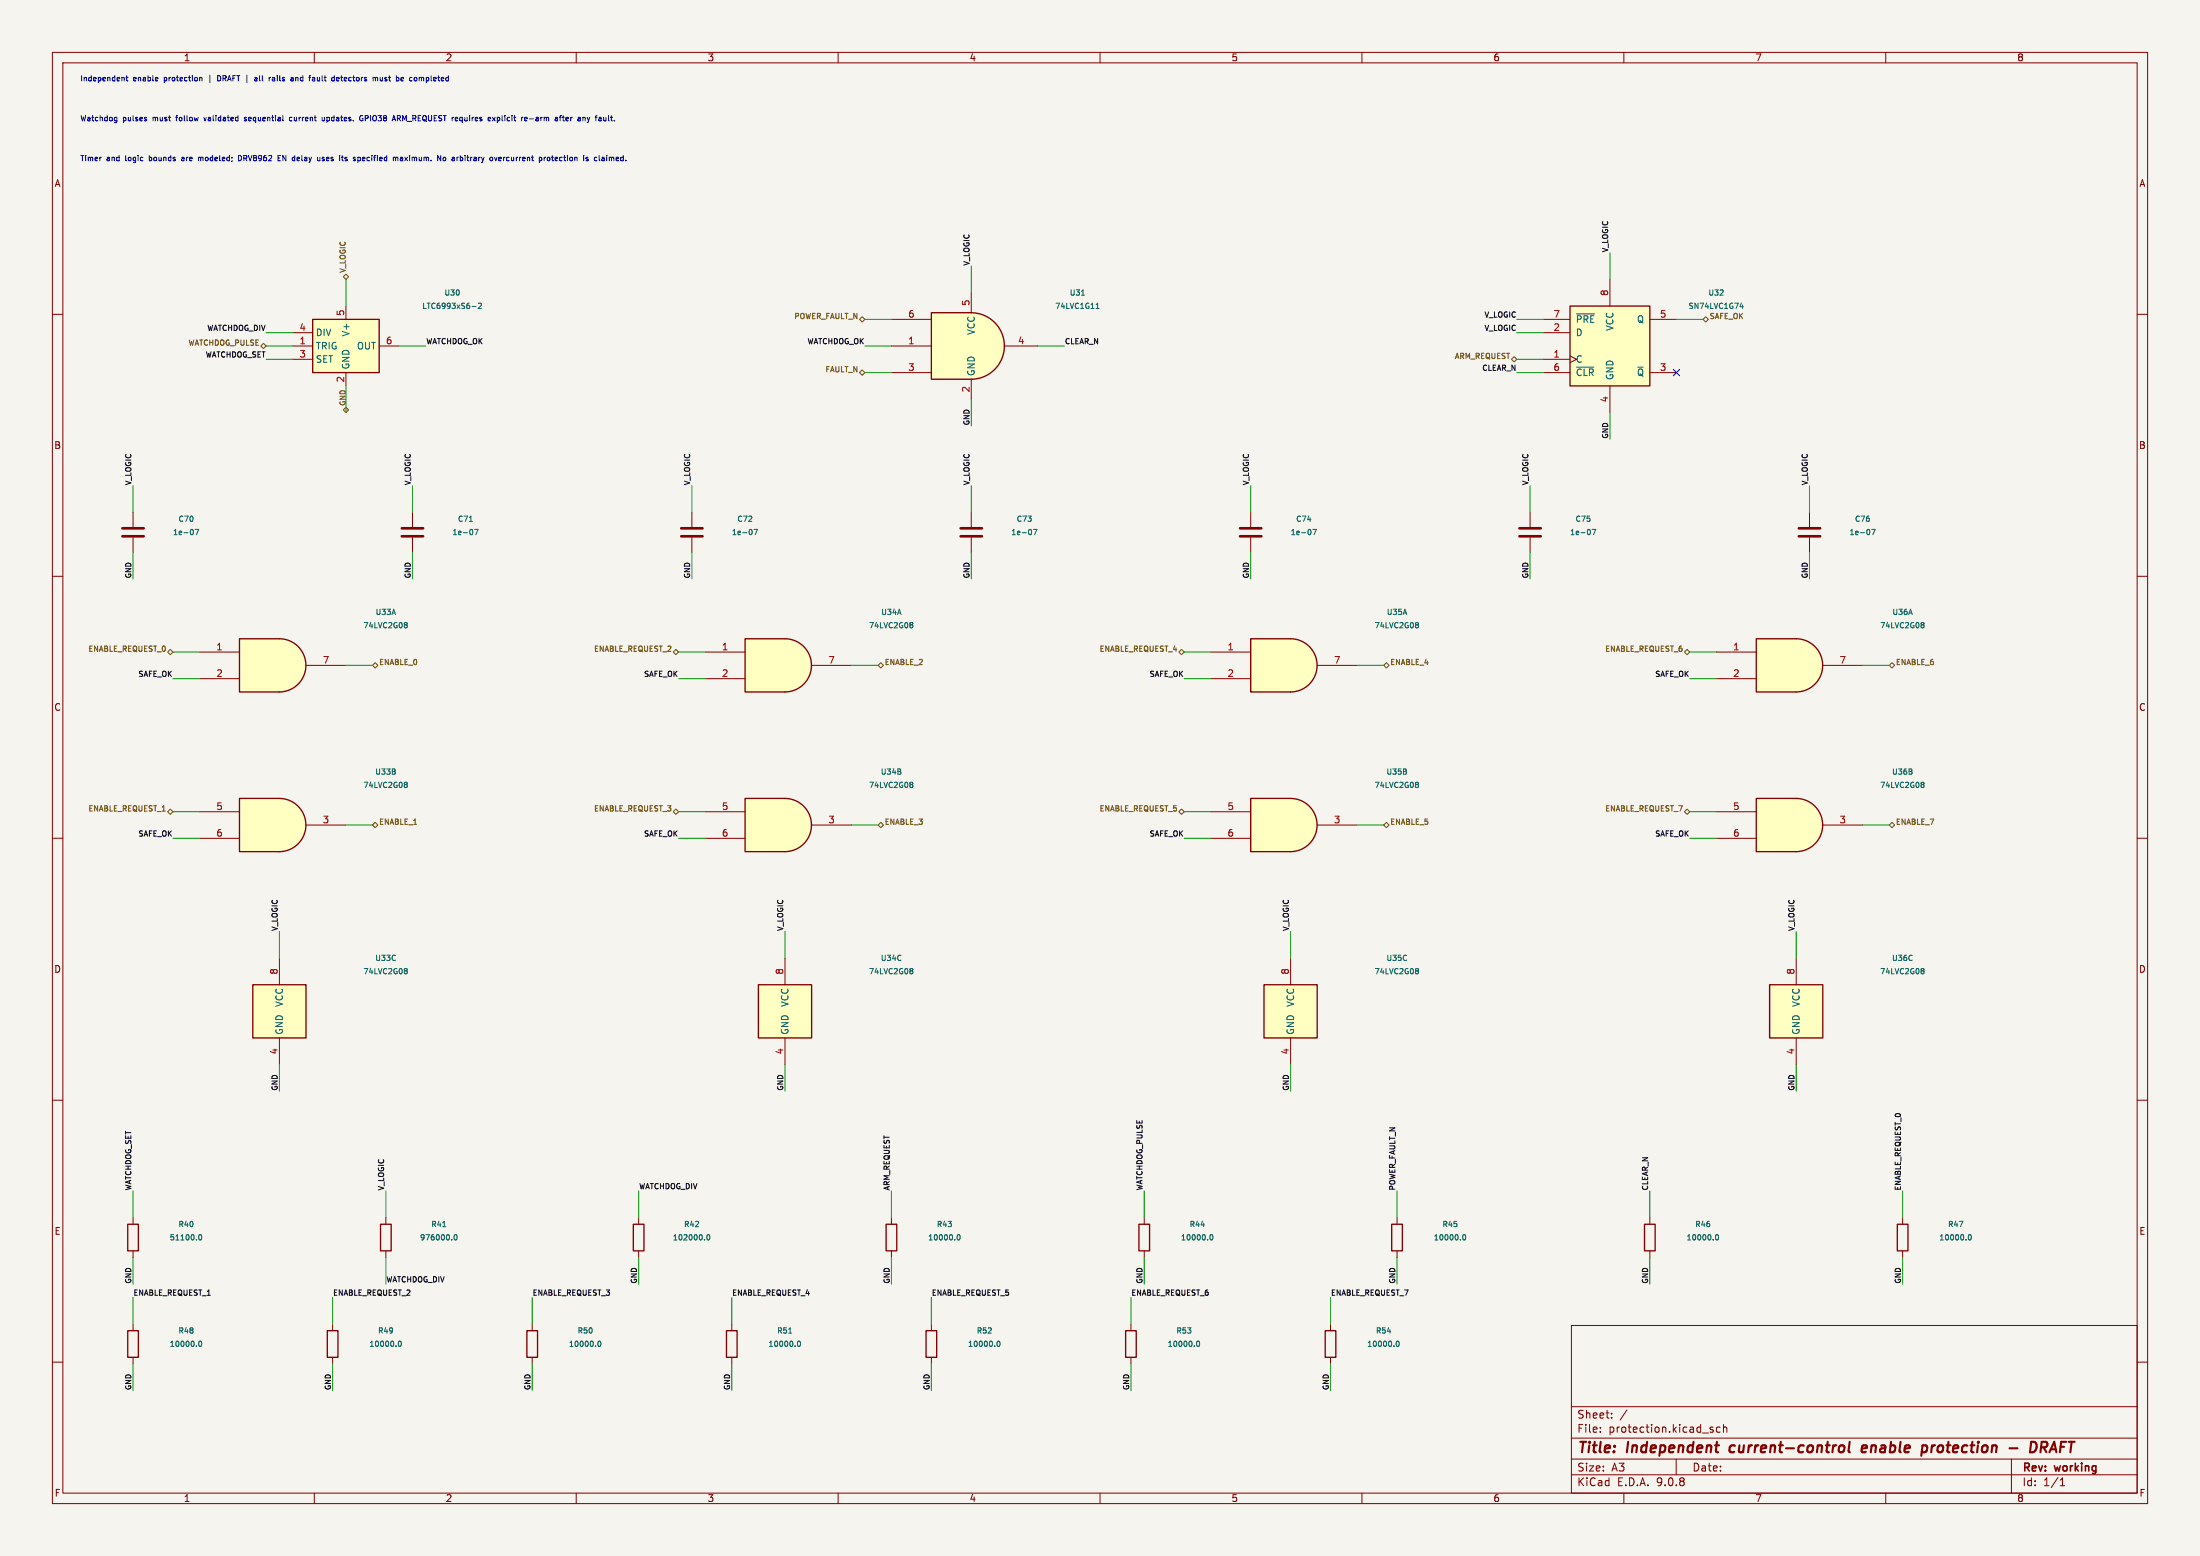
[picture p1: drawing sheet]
<svg xmlns="http://www.w3.org/2000/svg" width="420mm" height="297mm" viewBox="0 0 420 297" stroke-linecap="round" stroke-linejoin="round" font-family="sans-serif">
<path d="M0 0h420v297h-420z" fill="#f5f4ef" stroke="#f5f4ef" stroke-width=".19"/>
<g fill="none" stroke="#840000" stroke-width=".19">
<path d="M10 10h400v277h-400zM12 12h396v273h-396zM60 10v2M110 10v2M160 10v2M210 10v2M260 10v2M310 10v2M360 10v2M10 60h2M408 60h2M292.1 97.8v2.8"/>
<path d="M10 110h2M292.1 102.6v2.8M408 110h2M10 160h2M408 160h2M10 210h2M408 210h2M121.9 232.4v1.3M121.9 238.8v1.2M170.2 232.4v1.3M170.2 238.8v1.2M177.8 252.7v1.3"/>
<path d="M177.8 259.1v1.2M300 253h108v32h-108zM10 260h2M300 278.5h108M300 274.5h108M300 268.5h108M305.5 273.2v.2M305.5 272.5v.1M307.7 270.5v.2M307.7 269.8v.1M310.6 269.1l-1.3 1.9M320 278.5v3"/>
<path d="M326.7 272.9l.3 .1 .1 .2-.2 .2h-.3M326.7 272.4l.3 .1M328.4 272.5l-.5-.1-.2 .3 .1 .6h.6M329 272.5l.2-.1 .4 .1 .1 .9M329 271.9v1.5M384 278.5v6.5M408 260h2M60 285v2M110 285v2M160 285v2M210 285v2M260 285v2"/>
<path d="M300 281.5h108M310 285v2M360 285v2M393.3 283.6h.9M393.4 282.4l-.1 .1M393.7 282.1v1.5"/>
</g>
<path d="M330.3 276.1l-.2 .7 .4 .4M353.1 275.2l-.2 1.7 .2 .3M356.3 276h-.7l-.2 .9 .2 .3 .6-.1M356.4 276.3l-1 .2M367 276h.8l.1 .3v.5a.66 .66 0 0 1-1 .3M367 275.9l-.2 2M383.6 276.4h1.5M388.8 276.1a.72 .72 0 0 0-.5-.9h-.5l-.3 2M390.1 276.3l.6 .9M390.8 275.9l-.4 .4h-.8M390.9 275.6l-.4-.4h-.7l-.3 2" fill="none" stroke="#840000" stroke-width=".4"/>
<path d="M120.9 233.7h2v5.1h-2zM169.2 233.7h2v5.1h-2zM176.8 254h2v5.1h-2z" fill="none" stroke="#840000" stroke-width=".25"/>
<path d="M304 101h.6l-.4 1.1M135 235.8l.2-.1a.54 .54 0 0 1 .3 .5 .54 .54 0 0 1-.3 .5l-.3-.4zM182.8 235.8l.2-.1a.54 .54 0 0 1 .3 .5 .54 .54 0 0 1-.3 .5l-.3-.4zM190.4 256.1l.2-.1a.54 .54 0 0 1 .3 .5 .54 .54 0 0 1-.3 .5l-.3-.4z" fill="none" stroke="#006464" stroke-width=".19"/>
<path d="M290.1 100.8h4M290.1 102.4h4" fill="none" stroke="#840000" stroke-width=".51"/>
<path d="M59.7 61h12.7v10.1h-12.7z" fill="#ffffc2"/>
<path d="M59.7 61h12.7v10.1h-12.7zM24.4 233.7h2v5.1h-2z" fill="none" stroke="#840000" stroke-width=".25"/>
<path d="M66 58.4v2.6M55.9 63.5h3.8M55.9 66h3.8M55.9 68.6h3.8M66 71.1v2.6M72.4 66h3.8M132.1 97.8v2.8M132.1 102.6v2.8M25.4 232.4v1.3M25.4 238.8v1.2" fill="none" stroke="#840000" stroke-width=".19"/>
<path d="M90.1 58.5h.8M91.3 58l.4-.1 .2 .3-.6 .7h.6M143.9 101h.7l-.4 1.1M38 235.8l.2-.1a.54 .54 0 0 1 .3 .5 .54 .54 0 0 1-.3 .5l-.3-.4z" fill="none" stroke="#006464" stroke-width=".19"/>
<path d="M130 100.8h4.1M130 102.4h4.1" fill="none" stroke="#840000" stroke-width=".51"/>
<path d="M149.9 121.9a5.1 5.1 0 0 1 5 5.1 5.1 5.1 0 0 1-5 5.1z" fill="#ffffc2" stroke="#ffffc2" stroke-width=".19"/>
<path d="M142.2 121.9h7.7v10.2h-7.7z" fill="#ffffc2"/>
<path d="M142.2 121.9h7.7a5.1 5.1 0 0 1 5 5.1 5.1 5.1 0 0 1-5 5.1h-7.7zM100.6 254h2v5.1h-2z" fill="none" stroke="#840000" stroke-width=".25"/>
<path d="M134.6 124.5h7.6M134.6 129.5h7.6M154.9 127h7.7M101.6 252.7v1.3M101.6 259.1v1.2" fill="none" stroke="#840000" stroke-width=".19"/>
<path d="M173.9 118.8l.4 .2-.2 .3M173.9 119.3h.2M174.1 119.3l.2 .3-.4 .2M114.2 256.1l.2-.1a.54 .54 0 0 1 .3 .5 .54 .54 0 0 1-.3 .5l-.3-.4z" fill="none" stroke="#006464" stroke-width=".19"/>
<path d="M53.3 152.4a5.1 5.1 0 0 1 5.1 5.1 5.1 5.1 0 0 1-5.1 5.1z" fill="#ffffc2" stroke="#ffffc2" stroke-width=".19"/>
<path d="M45.7 152.4h7.6v10.2h-7.6z" fill="#ffffc2"/>
<path d="M45.7 152.4h7.6a5.1 5.1 0 0 1 5.1 5.1 5.1 5.1 0 0 1-5.1 5.1h-7.6z" fill="none" stroke="#840000" stroke-width=".25"/>
<path d="M38.1 154.9h7.6M58.4 157.5h7.6M38.1 160h7.6" fill="none" stroke="#840000" stroke-width=".19"/>
<path d="M77.4 149.3l.3 .2-.1 .2M77.4 149.7h.2M77.6 149.7l.1 .4-.3 .2" fill="none" stroke="#006464" stroke-width=".19"/>
<path d="M53.3 121.9a5.1 5.1 0 0 1 5.1 5.1 5.1 5.1 0 0 1-5.1 5.1z" fill="#ffffc2" stroke="#ffffc2" stroke-width=".19"/>
<path d="M45.7 121.9h7.6v10.2h-7.6z" fill="#ffffc2"/>
<path d="M45.7 121.9h7.6a5.1 5.1 0 0 1 5.1 5.1 5.1 5.1 0 0 1-5.1 5.1h-7.6zM62.5 254h2v5.1h-2z" fill="none" stroke="#840000" stroke-width=".25"/>
<path d="M38.1 124.5h7.6M38.1 129.5h7.6M58.4 127h7.6M63.5 252.7v1.3M63.5 259.1v1.2" fill="none" stroke="#840000" stroke-width=".19"/>
<path d="M77.4 118.8l.3 .2-.1 .3M77.4 119.3h.2M77.6 119.3l.1 .3-.3 .2M76.1 256.1l.2-.1a.54 .54 0 0 1 .3 .5 .54 .54 0 0 1-.3 .5l-.3-.4z" fill="none" stroke="#006464" stroke-width=".19"/>
<path d="M48.3 188h10.1v10.1h-10.1z" fill="#ffffc2"/>
<path d="M48.3 188h10.1v10.1h-10.1zM24.4 254h2v5.1h-2z" fill="none" stroke="#840000" stroke-width=".25"/>
<path d="M25.4 97.8v2.8M78.7 97.8v2.8M25.4 102.6v2.8M78.7 102.6v2.8M53.3 182.9v5.1M53.3 198.1v5.1M25.4 252.7v1.3M25.4 259.1v1.2" fill="none" stroke="#840000" stroke-width=".19"/>
<path d="M89.6 99.5h.6M37.3 101h.6l-.4 1.1M90.6 101h.7l-.5 1.1M77.4 184.9l.3 .2-.1 .2M77.4 185.3h.2M77.6 185.3l.1 .4-.3 .2M38 256.1l.2-.1a.54 .54 0 0 1 .3 .5 .54 .54 0 0 1-.3 .5l-.3-.4z" fill="none" stroke="#006464" stroke-width=".19"/>
<path d="M23.4 100.8h4M23.4 102.4h4M76.7 100.8h4.1M76.7 102.4h4.1" fill="none" stroke="#840000" stroke-width=".51"/>
<path d="M149.9 152.4a5.1 5.1 0 0 1 5 5.1 5.1 5.1 0 0 1-5 5.1z" fill="#ffffc2" stroke="#ffffc2" stroke-width=".19"/>
<path d="M142.2 152.4h7.7v10.2h-7.7z" fill="#ffffc2"/>
<path d="M142.2 152.4h7.7a5.1 5.1 0 0 1 5 5.1 5.1 5.1 0 0 1-5 5.1h-7.7z" fill="none" stroke="#840000" stroke-width=".25"/>
<path d="M134.6 154.9h7.6M154.9 157.5h7.7M134.6 160h7.6" fill="none" stroke="#840000" stroke-width=".19"/>
<path d="M173.9 149.3l.4 .2-.2 .2M173.9 149.7h.2M174.1 149.7l.2 .4-.4 .2" fill="none" stroke="#006464" stroke-width=".19"/>
<path d="M342.9 121.9a5.1 5.1 0 0 1 5.1 5.1 5.1 5.1 0 0 1-5.1 5.1z" fill="#ffffc2" stroke="#ffffc2" stroke-width=".19"/>
<path d="M335.3 121.9h7.6v10.2h-7.6z" fill="#ffffc2"/>
<path d="M335.3 121.9h7.6a5.1 5.1 0 0 1 5.1 5.1 5.1 5.1 0 0 1-5.1 5.1h-7.6z" fill="none" stroke="#840000" stroke-width=".25"/>
<path d="M327.7 124.5h7.6M327.7 129.5h7.6M348 127h7.6" fill="none" stroke="#840000" stroke-width=".19"/>
<path d="M366.9 118.8l.4 .2-.2 .3M366.9 119.3h.2M367.1 119.3l.2 .3-.4 .2" fill="none" stroke="#006464" stroke-width=".19"/>
<path d="M185.4 59.7a6.4 6.4 0 0 1 6.3 6.3 6.4 6.4 0 0 1-6.3 6.4z" fill="#ffffc2" stroke="#ffffc2" stroke-width=".19"/>
<path d="M177.8 59.7h7.6v12.7h-7.6z" fill="#ffffc2"/>
<path d="M177.8 59.7h7.6a6.4 6.4 0 0 1 6.3 6.3 6.4 6.4 0 0 1-6.3 6.4h-7.6zM72.6 233.7h2.1v5.1h-2.1z" fill="none" stroke="#840000" stroke-width=".25"/>
<path d="M185.4 55.9v3.8M170.2 61h7.6M170.2 66h7.6M170.2 71.1h7.6M185.4 72.4v3.8M191.8 66h6.3M345.4 97.8v2.8M345.4 102.6v2.8M73.7 232.4v1.3M73.7 238.8v1.2" fill="none" stroke="#840000" stroke-width=".19"/>
<path d="M206.5 56.3h.5M209.2 58.9h.6M209.2 58.2l.3-.3v1M357.3 101h.7l-.5 1.1M84.5 234.1h.6M86.8 235.8l.1-.1a.54 .54 0 0 1 .4 .5 .54 .54 0 0 1-.4 .5l-.2-.4z" fill="none" stroke="#006464" stroke-width=".19"/>
<path d="M343.4 100.8h4.1M343.4 102.4h4.1" fill="none" stroke="#840000" stroke-width=".51"/>
<path d="M342.9 152.4a5.1 5.1 0 0 1 5.1 5.1 5.1 5.1 0 0 1-5.1 5.1z" fill="#ffffc2" stroke="#ffffc2" stroke-width=".19"/>
<path d="M335.3 152.4h7.6v10.2h-7.6z" fill="#ffffc2"/>
<path d="M335.3 152.4h7.6a5.1 5.1 0 0 1 5.1 5.1 5.1 5.1 0 0 1-5.1 5.1h-7.6z" fill="none" stroke="#840000" stroke-width=".25"/>
<path d="M327.7 154.9h7.6M348 157.5h7.6M327.7 160h7.6" fill="none" stroke="#840000" stroke-width=".19"/>
<path d="M366.9 149.3l.4 .2-.2 .2M366.9 149.7h.2M367.1 149.7l.2 .4-.4 .2" fill="none" stroke="#006464" stroke-width=".19"/>
<path d="M337.8 188h10.2v10.1h-10.2z" fill="#ffffc2"/>
<path d="M337.8 188h10.2v10.1h-10.2zM217.4 233.7h2.1v5.1h-2.1zM265.7 233.7h2v5.1h-2zM313.9 233.7h2.1v5.1h-2.1zM362.2 233.7h2v5.1h-2zM138.7 254h2v5.1h-2zM253 254h2v5.1h-2z" fill="none" stroke="#840000" stroke-width=".25"/>
<g fill="none" stroke="#840000" stroke-width=".19">
<path d="M342.9 182.9v5.1M342.9 198.1v5.1M218.4 232.4v1.3M218.4 238.8v1.2M266.7 232.4v1.3M266.7 238.8v1.2M315 232.4v1.3M315 238.8v1.2M363.2 232.4v1.3M363.2 238.8v1.2M139.7 252.7v1.3M139.7 259.1v1.2"/>
<path d="M254 252.7v1.3M254 259.1v1.2"/>
</g>
<path d="M366.9 184.9l.4 .2-.2 .2M366.9 185.3h.2M367.1 185.3l.2 .4-.4 .2M231.1 235.7h.1a.54 .54 0 0 1 .4 .5 .54 .54 0 0 1-.4 .5 .68 .68 0 0 1-.1-1zM279.4 235.7h.1a.54 .54 0 0 1 .3 .5 .54 .54 0 0 1-.3 .5 .68 .68 0 0 1-.1-1zM327.6 235.7h.1a.54 .54 0 0 1 .4 .5 .54 .54 0 0 1-.4 .5 .68 .68 0 0 1-.1-1zM375.8 235.8l.2-.1a.54 .54 0 0 1 .3 .5 .54 .54 0 0 1-.3 .5l-.2-.4zM150.6 254.5h.5M152.3 256.1l.2-.1a.54 .54 0 0 1 .3 .5 .54 .54 0 0 1-.3 .5l-.3-.4zM266.6 256.1l.2-.1a.54 .54 0 0 1 .3 .5 .54 .54 0 0 1-.3 .5l-.3-.4z" fill="none" stroke="#006464" stroke-width=".19"/>
<path d="M246.4 152.4a5.1 5.1 0 0 1 5 5.1 5.1 5.1 0 0 1-5 5.1z" fill="#ffffc2" stroke="#ffffc2" stroke-width=".19"/>
<path d="M238.8 152.4h7.6v10.2h-7.6z" fill="#ffffc2"/>
<path d="M238.8 152.4h7.6a5.1 5.1 0 0 1 5 5.1 5.1 5.1 0 0 1-5 5.1h-7.6zM214.9 254h2v5.1h-2z" fill="none" stroke="#840000" stroke-width=".25"/>
<path d="M231.1 154.9h7.7M251.5 157.5h7.6M231.1 160h7.7M215.9 252.7v1.3M215.9 259.1v1.2" fill="none" stroke="#840000" stroke-width=".19"/>
<path d="M270.4 149.3l.4 .2-.2 .2M270.4 149.7h.2M270.6 149.7l.2 .4-.4 .2M228.5 256.1l.2-.1a.54 .54 0 0 1 .3 .5 .54 .54 0 0 1-.3 .5l-.3-.4z" fill="none" stroke="#006464" stroke-width=".19"/>
<path d="M241.3 188h10.2v10.1h-10.2z" fill="#ffffc2"/>
<path d="M241.3 188h10.2v10.1h-10.2z" fill="none" stroke="#840000" stroke-width=".25"/>
<path d="M246.4 182.9v5.1M246.4 198.1v5.1" fill="none" stroke="#840000" stroke-width=".19"/>
<path d="M270.4 184.9l.4 .2-.2 .2M270.4 185.3h.2M270.6 185.3l.2 .4-.4 .2" fill="none" stroke="#006464" stroke-width=".19"/>
<path d="M299.7 58.4h15.3v15.3h-15.3z" fill="#ffffc2"/>
<path d="M299.7 58.4h15.3v15.3h-15.3z" fill="none" stroke="#840000" stroke-width=".25"/>
<g fill="none" stroke="#840000" stroke-width=".19">
<path d="M307.3 53.3v5.1M294.6 61h5.1M294.6 63.5h5.1M294.6 68.6h5.1M294.6 71.1h5.1M299.7 67.9l1.3 .7-1.3 .6M307.3 73.7v5M315 61h5M315 71.1h5M185.4 97.8v2.8M238.8 97.8v2.8M185.4 102.6v2.8"/>
<path d="M238.8 102.6v2.8"/>
</g>
<path d="M301 59.9h3.4M332.2 58.5h.6M332.7 58.2v.7M301 70.1h3.3M197.3 101h.7l-.5 1.1M250.6 101h.7l-.4 1.1" fill="none" stroke="#006464" stroke-width=".19"/>
<path d="M183.4 100.8h4.1M183.4 102.4h4.1M236.7 100.8h4.1M236.7 102.4h4.1" fill="none" stroke="#840000" stroke-width=".51"/>
<path d="M144.8 188h10.1v10.1h-10.1z" fill="#ffffc2"/>
<path d="M144.8 188h10.1v10.1h-10.1z" fill="none" stroke="#840000" stroke-width=".25"/>
<path d="M149.9 182.9v5.1M149.9 198.1v5.1" fill="none" stroke="#840000" stroke-width=".19"/>
<path d="M173.9 184.9l.4 .2-.2 .2M173.9 185.3h.2M174.1 185.3l.2 .4-.4 .2" fill="none" stroke="#006464" stroke-width=".19"/>
<path d="M246.4 121.9a5.1 5.1 0 0 1 5 5.1 5.1 5.1 0 0 1-5 5.1z" fill="#ffffc2" stroke="#ffffc2" stroke-width=".19"/>
<path d="M238.8 121.9h7.6v10.2h-7.6z" fill="#ffffc2"/>
<path d="M238.8 121.9h7.6a5.1 5.1 0 0 1 5 5.1 5.1 5.1 0 0 1-5 5.1h-7.6z" fill="none" stroke="#840000" stroke-width=".25"/>
<path d="M231.1 124.5h7.7M231.1 129.5h7.7M251.5 127h7.6" fill="none" stroke="#840000" stroke-width=".19"/>
<path d="M270.4 118.8l.4 .2-.2 .3M270.4 119.3h.2M270.6 119.3l.2 .3-.4 .2" fill="none" stroke="#006464" stroke-width=".19"/>
<g fill="none" stroke="#725600" stroke-width=".19">
<path d="M65.5 52.8l.5-.5 .5 .5-.5 .5zM49.8 66l.5-.5 .5 .5-.5 .5zM65.5 78.2l.5-.5 .5 .5-.5 .5zM164.1 61l.5-.5 .5 .5-.5 .5zM164.1 71.1l.5-.5 .5 .5-.5 .5zM288.5 68.6l.6-.5 .5 .5-.5 .5zM325.1 61l.5-.5 .5 .5-.5 .5zM32.5 124l.5 .5-.5 .5-.5-.5zM71.1 127l.5-.5 .5 .5-.5 .5zM128.5 124.5l.5-.5 .5 .5-.5 .5zM167.6 127l.5-.5 .6 .5-.6 .5zM225 124.5l.6-.5 .5 .5-.5 .5z"/>
<path d="M264.7 126.5l.5 .5-.5 .5-.5-.5zM321.6 124.5l.5-.5 .5 .5-.5 .5zM360.7 127l.5-.5 .5 .5-.5 .5zM32.5 154.4l.5 .5-.5 .5-.5-.5zM71.1 157.5l.5-.5 .5 .5-.5 .5zM128.5 154.9l.5-.5 .5 .5-.5 .5zM167.6 157.5l.5-.5 .6 .5-.6 .5zM225 154.9l.6-.5 .5 .5-.5 .5zM264.7 157l.5 .5-.5 .5-.5-.5zM321.6 154.9l.5-.5 .5 .5-.5 .5zM360.7 157.5l.5-.5 .5 .5-.5 .5z"/>
</g>
<g fill="none" stroke="#009600" stroke-width=".19">
<path d="M66 53.3v5.1M185.4 50.8v5.1M307.3 48.3v5M50.8 66h5.1M50.8 63.5h5.1M50.8 68.6h5.1M66 73.7v5M76.2 66h5.1M165.1 66h5.1M165.1 61h5.1M165.1 71.1h5.1M185.4 76.2v5.1"/>
<path d="M198.1 66h5.1M289.6 61h5M289.6 71.1h5M289.6 63.5h5M289.6 68.6h5M307.3 78.7v5.1M320 61h5.1M25.4 92.7v5.1M78.7 92.7v5.1M132.1 92.7v5.1M185.4 92.7v5.1M238.8 92.7v5.1"/>
<path d="M292.1 92.7v5.1M345.4 92.7v5.1M25.4 105.4v5.1M78.7 105.4v5.1M132.1 105.4v5.1M185.4 105.4v5.1M238.8 105.4v5.1M292.1 105.4v5.1M345.4 105.4v5.1M33 124.5h5.1M33 129.5h5.1M66 127h5.1"/>
<path d="M129.5 124.5h5.1M129.5 129.5h5.1M162.6 127h5M226.1 124.5h5M226.1 129.5h5M259.1 127h5.1M322.6 124.5h5.1M322.6 129.5h5.1M355.6 127h5.1M33 154.9h5.1M66 157.5h5.1M129.5 154.9h5.1"/>
<path d="M162.6 157.5h5M226.1 154.9h5M259.1 157.5h5.1M322.6 154.9h5.1M355.6 157.5h5.1M33 160h5.1M53.3 177.8v5.1M129.5 160h5.1M149.9 177.8v5.1M226.1 160h5M246.4 177.8v5.1M322.6 160h5.1"/>
<path d="M342.9 177.8v5.1M53.3 203.2v5.1M149.9 203.2v5.1M246.4 203.2v5.1M342.9 203.2v5.1M25.4 227.3v5.1M73.7 227.3v5.1M121.9 227.3v5.1M170.2 227.3v5.1M218.4 227.3v5.1M266.7 227.3v5.1M315 227.3v5.1"/>
<path d="M363.2 227.3v5.1M25.4 240v5.1M25.4 247.6v5.1M63.5 247.6v5.1M73.7 240v5.1M101.6 247.6v5.1M121.9 240v5.1M139.7 247.6v5.1M170.2 240v5.1M177.8 247.6v5.1M215.9 247.6v5.1M218.4 240v5.1"/>
<path d="M254 247.6v5.1M266.7 240v5.1M315 240v5.1M363.2 240v5.1M25.4 260.3v5.1M63.5 260.3v5.1M101.6 260.3v5.1M139.7 260.3v5.1M177.8 260.3v5.1M215.9 260.3v5.1M254 260.3v5.1"/>
</g>
<path d="M319.4 70.5l1.2 1.2M320.6 70.5l-1.2 1.2" fill="none" stroke="#000084" stroke-width=".19"/>
<g fill="none" stroke="#0000c2" stroke-width=".19">
<path d="M23.6 14.8l.1 .1v.6M24 14.8h.4M24.2 14.4v.9l.2 .2M38.1 14.9l.4-.1 .1 .7M41.9 14.5l-.3-.1v1.1l.3-.1M48.6 14.8h.4l.1 .7M49.1 15l-.5 .2 .1 .3 .4-.1M51.6 14.8h.1M52 14.8h.3l.1 .1M52.4 15l-.4 .2 .1 .3 .3-.1M55.8 14.8l.2 .1v.6M56 15.4l-.4 .1"/>
<path d="M56 15l-.4 .1M56.5 14.8v.7M56.9 14.8l-.4 .1M59.9 14.8l.2 .1v.6M60.1 15.4l-.1 .1M60.1 15l-.1 .1M64.3 15.1l.4-.1v-.2h-.3l-.1 .1v.5h.4M65 14.8h.4M71.8 14.8l.3 .1v.6M72.6 14.8v.6h.4M73 14.8v.7M80.3 14.8l.2 .1"/>
<path d="M80.5 14.9v.6M80.8 14.8h-.2l-.1 .1M19.3 30h.1M22 22.4h.3M22.3 22.4v.8l-.3 .2M22.3 23l-.3 .1M28 22.8v.2M28.5 29.7v1M28.5 30.6l.1 .1M28.6 30l-.1 .1M33.5 22.4h.4M35 30l-.3 .1"/>
<path d="M35 30.3l-.4 .2 .1 .1 .3 .1M37.9 30.1l.3-.1 .1 .2M37.9 30v.7M38.3 30.2v.5M38.5 30l-.2 .2M38.9 22.4l.2 .7 .3-.7M45.5 29.7a.51 .51 0 0 1 .6 .5 .51 .51 0 0 1-.6 .5zM47 22.4h-.2l-.2 .1 .1 .2 .3 .1v.2h-.4M53.1 30.7h.5M53.1 29.7h.5M53.1 30.2h.3M54 30.7v-1l.6 1"/>
<path d="M55.7 22.4h-.3l-.1 .2 .1 .4h.3M56.9 30l.2 .1M57.1 30.6l-.2 .1M57.2 30.3l-.5 .1M61.5 22.4v.6h.4M61.9 30.1l-.3-.1-.1 .2v.1l.4 .1v.2h-.4M61.9 22.4v.7M62.4 23l.3 .1M62.4 22.4v1M62.7 22.4h-.3M64.8 29.7h.1M64.8 29.7v.1"/>
<path d="M65.3 29.7v.8M66 30l.2 .1M66 30.4l.3 .1-.4 .2M69.1 22.6h.2l-.1 .4h-.4l-.1-.2M69.2 22.1h-.4l-.1 .2M69.5 30l-.3 .2v.4l.3 .1M69.7 30.3l-.5 .1M69.7 22.6h.4M70.1 22.1h-.4v1M75.9 22.1h.4l.1 .1-.1 .3-.4 .1M75.9 30.1l.1 .6M76.1 22.6l.3 .5"/>
<path d="M76.4 30.1h.4l.1 .6M76.9 30.3l-.5 .2 .1 .2 .4-.1M77.3 30l.5 .7M77.8 30l-.5 .7M84.7 30.1l.2-.1 .2 .2-.1 .4h-.3M88.8 29.7v.1M88.8 30v.7M94 22.4l.5 .7M94.5 22.4l-.5 .7M94.9 23h.4M94.9 22.4h.4M94.9 22.4v1"/>
<path d="M95.2 30.4l.5-.1v-.2l-.3-.1-.2 .2 .1 .4h.4M96.1 30v.7M96.4 30l-.3 .2M100.3 22.4h.3v.2l-.4 .1M100.6 23l-.3 .1M101.1 22.7h.7M104.7 30l.3 .2-.1 .4-.2 .1M105.3 30h.4M105.4 29.7v.8l.3 .2M106.3 30l-.3 .2v.4l.3 .1M106.4 30.3l-.4 .1M106.8 22.4h.4"/>
<path d="M107.2 22.1l-.3 .1v.9M107.4 22.4h.3M107.5 22.1v.8l.2 .2M108.5 22.5l-.1-.1-.4 .1 .1 .5h.4M108.5 22.6l-.5 .1M112.1 22.4l.2 .7M112.3 23.1l-.1 .2M112.6 22.4l-.3 .7M113.9 30.1l-.2-.1-.2 .2 .1 .4h.3M114 22.1h-.2M114.4 29.7v.8l.1 .2M115 30l-.1 .1"/>
<path d="M115 30.3l-.1 .2 .1 .2M116.2 22.1v.8M116.6 22.4h.3M116.7 22.1v.9M116.8 30.1h.3l.1 .6"/>
</g>
<g font-size="2.8" fill="#840000">
<text x="301" y="277.9">Title:</text>
<text x="310.6" y="277.9">Independent</text>
<text x="331.1" y="277.9">current-control</text>
<text x="357.1" y="277.9">enable</text>
<text x="369.3" y="277.9">protection</text>
<text x="386.8" y="277.9">-</text>
<text x="391.6" y="277.9">DRAFT</text>
</g>
<g font-size="2.1" fill="#840000">
<text x="301" y="273.7">File:</text>
<text x="301" y="271">Sheet:</text>
<text x="307.1" y="273.7">protection.kicad_sch</text>
<text x="301" y="281.1">Size:</text>
<text x="307.6" y="281.1">A3</text>
<text x="323" y="281.1">Date:</text>
<text x="386" y="281.3">Rev:</text>
<text x="392.4" y="281.3">working</text>
<text x="301" y="283.9">KiCad</text>
<text x="308.7" y="283.9">E.D.A.</text>
<text x="316.3" y="283.9">9.0.8</text>
<text x="386" y="283.9">Id:</text>
<text x="390.1" y="283.9">1/1</text>
</g>
<g font-size="1.8" fill="#840000">
<text x="35" y="11.9">1</text>
<text x="85" y="11.9">2</text>
<text x="135" y="11.9">3</text>
<text x="185" y="11.9">4</text>
<text x="235" y="11.9">5</text>
<text x="285" y="11.9">6</text>
<text x="335" y="11.9">7</text>
<text x="385" y="11.9">8</text>
<text x="10.3" y="35.9">A</text>
<text x="408.3" y="35.9">A</text>
<text x="10.3" y="85.9">B</text>
<text x="408.2" y="85.9">B</text>
<text x="10.3" y="135.9">C</text>
<text x="408.2" y="135.9">C</text>
<text x="10.3" y="185.9">D</text>
<text x="408.2" y="185.9">D</text>
<text x="10.3" y="235.9">E</text>
<text x="408.3" y="235.9">E</text>
<text x="10.3" y="285.9">F</text>
<text x="35" y="286.9">1</text>
<text x="85" y="286.9">2</text>
<text x="135" y="286.9">3</text>
<text x="185" y="286.9">4</text>
<text x="235" y="286.9">5</text>
<text x="285" y="286.9">6</text>
<text x="335" y="286.9">7</text>
<text x="385" y="286.9">8</text>
<text x="408.3" y="285.9">F</text>
</g>
<g font-size="1.8" fill="#a90000">
<text x="185.2" y="58.5" transform="rotate(-90 185.2 58.5)">5</text>
<text x="307.1" y="56.6" transform="rotate(-90 307.1 56.6)">8</text>
<text x="57.1" y="63.2">4</text>
<text x="57.1" y="65.8">1</text>
<text x="65.8" y="60.4" transform="rotate(-90 65.8 60.4)">5</text>
<text x="73.6" y="65.8">6</text>
<text x="173.3" y="60.7">6</text>
<text x="173.3" y="65.8">1</text>
<text x="194.2" y="65.8">4</text>
<text x="296.5" y="60.7">7</text>
<text x="296.5" y="63.2">2</text>
<text x="316.8" y="60.7">5</text>
<text x="57.1" y="68.3">3</text>
<text x="173.3" y="70.9">3</text>
<text x="296.5" y="68.3">1</text>
<text x="296.5" y="70.9">6</text>
<text x="316.8" y="70.9">3</text>
<text x="65.8" y="73.1" transform="rotate(-90 65.8 73.1)">2</text>
<text x="185.2" y="75" transform="rotate(-90 185.2 75)">2</text>
<text x="307.1" y="76.9" transform="rotate(-90 307.1 76.9)">4</text>
<text x="41.2" y="124.2">1</text>
<text x="137.7" y="124.2">1</text>
<text x="234.2" y="124.2">1</text>
<text x="330.8" y="124.2">1</text>
<text x="41.2" y="129.3">2</text>
<text x="61.5" y="126.7">7</text>
<text x="137.7" y="129.3">2</text>
<text x="158" y="126.7">7</text>
<text x="234.2" y="129.3">2</text>
<text x="254.6" y="126.7">7</text>
<text x="330.8" y="129.3">2</text>
<text x="351.1" y="126.7">7</text>
<text x="41.2" y="154.7">5</text>
<text x="137.7" y="154.7">5</text>
<text x="234.2" y="154.7">5</text>
<text x="330.8" y="154.7">5</text>
<text x="41.2" y="159.8">6</text>
<text x="61.5" y="157.2">3</text>
<text x="137.7" y="159.8">6</text>
<text x="158" y="157.2">3</text>
<text x="234.2" y="159.8">6</text>
<text x="254.6" y="157.2">3</text>
<text x="330.8" y="159.8">6</text>
<text x="351.1" y="157.2">3</text>
<text x="53.1" y="186.1" transform="rotate(-90 53.1 186.1)">8</text>
<text x="149.6" y="186.1" transform="rotate(-90 149.6 186.1)">8</text>
<text x="246.1" y="186.1" transform="rotate(-90 246.1 186.1)">8</text>
<text x="342.6" y="186.1" transform="rotate(-90 342.6 186.1)">8</text>
<text x="53.1" y="201.4" transform="rotate(-90 53.1 201.4)">4</text>
<text x="149.6" y="201.4" transform="rotate(-90 149.6 201.4)">4</text>
<text x="246.1" y="201.4" transform="rotate(-90 246.1 201.4)">4</text>
<text x="342.6" y="201.4" transform="rotate(-90 342.6 201.4)">4</text>
</g>
<g font-size="1.8" fill="#006464">
<text x="60.2" y="64.4">DIV</text>
<text x="66.9" y="64.3" transform="rotate(-90 66.9 64.3)">V+</text>
<text x="186.3" y="64" transform="rotate(-90 186.3 64)">VCC</text>
<text x="300.7" y="61.8">~{PRE}</text>
<text x="300.7" y="64.4">D</text>
<text x="308.2" y="63.3" transform="rotate(-90 308.2 63.3)">VCC</text>
<text x="312.4" y="61.8">Q</text>
<text x="60.2" y="66.9">TRIG</text>
<text x="60.2" y="69.4">SET</text>
<text x="66.9" y="70.6" transform="rotate(-90 66.9 70.6)">GND</text>
<text x="68.1" y="66.9">OUT</text>
<text x="186.3" y="71.9" transform="rotate(-90 186.3 71.9)">GND</text>
<text x="300.7" y="69.4">C</text>
<text x="300.7" y="72">~{CLR}</text>
<text x="312.4" y="72">~{Q}</text>
<text x="308.2" y="72.6" transform="rotate(-90 308.2 72.6)">GND</text>
<text x="54.2" y="197.6" transform="rotate(-90 54.2 197.6)">GND</text>
<text x="54.2" y="192.3" transform="rotate(-90 54.2 192.3)">VCC</text>
<text x="150.7" y="197.6" transform="rotate(-90 150.7 197.6)">GND</text>
<text x="150.7" y="192.3" transform="rotate(-90 150.7 192.3)">VCC</text>
<text x="247.2" y="197.6" transform="rotate(-90 247.2 197.6)">GND</text>
<text x="247.2" y="192.3" transform="rotate(-90 247.2 192.3)">VCC</text>
<text x="343.8" y="197.6" transform="rotate(-90 343.8 197.6)">GND</text>
<text x="343.8" y="192.3" transform="rotate(-90 343.8 192.3)">VCC</text>
</g>
<g font-size="1.4" fill="#0000c2">
<text x="15.2" y="15.7">Independent</text>
<text x="25.5" y="15.7">enable</text>
<text x="31.5" y="15.7">protection</text>
<text x="40.2" y="15.7">|</text>
<text x="42.2" y="15.7">DRAFT |</text>
<text x="49.8" y="15.7">all</text>
<text x="52.8" y="15.7">rails</text>
<text x="57.2" y="15.7">and</text>
<text x="61" y="15.7">fault</text>
<text x="65.6" y="15.7">detectors</text>
<text x="73.7" y="15.7">must</text>
<text x="78.4" y="15.7">be</text>
<text x="81.2" y="15.7">completed</text>
<text x="15.2" y="23.3">Watchdog</text>
<text x="23.5" y="23.3">pulses</text>
<text x="29.4" y="23.3">must</text>
<text x="34.1" y="23.3">follow</text>
<text x="39.7" y="23.3">validated</text>
<text x="47.6" y="23.3">sequential</text>
<text x="56.5" y="23.3">current</text>
<text x="62.9" y="23.3">updates.</text>
<text x="70.4" y="23.3">GPIO38</text>
<text x="76.9" y="23.3">ARM_REQUEST requires</text>
<text x="95.7" y="23.3">explicit</text>
<text x="102.3" y="23.3">re-arm</text>
<text x="109" y="23.3">after</text>
<text x="113.6" y="23.3">any</text>
<text x="117.2" y="23.3">fault.</text>
<text x="15.2" y="31">Timer</text>
<text x="20.4" y="31">and</text>
<text x="24.2" y="31">logic</text>
<text x="28.9" y="31">bounds</text>
<text x="35.4" y="31">are</text>
<text x="38.8" y="31">modeled;</text>
<text x="46.7" y="31">DRV8962</text>
<text x="54.5" y="31">EN</text>
<text x="57.5" y="31">delay</text>
<text x="62.6" y="31">uses</text>
<text x="67" y="31">its</text>
<text x="69.9" y="31">specified</text>
<text x="77.8" y="31">maximum.</text>
<text x="86.5" y="31">No</text>
<text x="89.5" y="31">arbitrary</text>
<text x="97" y="31">overcurrent</text>
<text x="106.7" y="31">protection</text>
<text x="115.4" y="31">is</text>
<text x="117.7" y="31">claimed.</text>
</g>
<g font-size="1.4" fill="#725600">
<text x="66" y="52.2" transform="rotate(-90 66 52.2)">V_LOGIC</text>
<text x="151.5" y="61">POWER_FAULT_N</text>
<text x="326.3" y="61">SAFE_OK</text>
<text x="35.8" y="66">WATCHDOG_PULSE</text>
<text x="157.4" y="71.1">FAULT_N</text>
<text x="277.6" y="68.6">ARM_REQUEST</text>
<text x="66" y="77.6" transform="rotate(-90 66 77.6)">GND</text>
<text x="16.7" y="124.5">ENABLE_REQUEST_0</text>
<text x="113.3" y="124.5">ENABLE_REQUEST_2</text>
<text x="209.8" y="124.5">ENABLE_REQUEST_4</text>
<text x="306.3" y="124.5">ENABLE_REQUEST_6</text>
<text x="72.3" y="127">ENABLE_0</text>
<text x="168.8" y="127">ENABLE_2</text>
<text x="265.3" y="127">ENABLE_4</text>
<text x="361.8" y="127">ENABLE_6</text>
<text x="16.7" y="154.9">ENABLE_REQUEST_1</text>
<text x="113.3" y="154.9">ENABLE_REQUEST_3</text>
<text x="209.8" y="154.9">ENABLE_REQUEST_5</text>
<text x="306.3" y="154.9">ENABLE_REQUEST_7</text>
<text x="72.3" y="157.5">ENABLE_1</text>
<text x="168.8" y="157.5">ENABLE_3</text>
<text x="265.3" y="157.5">ENABLE_5</text>
<text x="361.8" y="157.5">ENABLE_7</text>
</g>
<g font-size="1.4" fill="#0f0f0f">
<text x="185.1" y="50.8" transform="rotate(-90 185.1 50.8)">V_LOGIC</text>
<text x="307.1" y="48.3" transform="rotate(-90 307.1 48.3)">V_LOGIC</text>
<text x="39.4" y="63.2">WATCHDOG_DIV</text>
<text x="81.3" y="65.8">WATCHDOG_OK</text>
<text x="154" y="65.8">WATCHDOG_OK</text>
<text x="203.2" y="65.8">CLEAR_N</text>
<text x="283.3" y="63.2">V_LOGIC</text>
<text x="283.3" y="60.7">V_LOGIC</text>
<text x="39.1" y="68.3">WATCHDOG_SET</text>
<text x="282.8" y="70.8">CLEAR_N</text>
<text x="185.1" y="81.3" transform="rotate(-90 185.1 81.3)">GND</text>
<text x="307.1" y="83.8" transform="rotate(-90 307.1 83.8)">GND</text>
<text x="25.1" y="92.7" transform="rotate(-90 25.1 92.7)">V_LOGIC</text>
<text x="78.5" y="92.7" transform="rotate(-90 78.5 92.7)">V_LOGIC</text>
<text x="131.8" y="92.7" transform="rotate(-90 131.8 92.7)">V_LOGIC</text>
<text x="185.1" y="92.7" transform="rotate(-90 185.1 92.7)">V_LOGIC</text>
<text x="238.5" y="92.7" transform="rotate(-90 238.5 92.7)">V_LOGIC</text>
<text x="291.8" y="92.7" transform="rotate(-90 291.8 92.7)">V_LOGIC</text>
<text x="345.2" y="92.7" transform="rotate(-90 345.2 92.7)">V_LOGIC</text>
<text x="25.1" y="110.5" transform="rotate(-90 25.1 110.5)">GND</text>
<text x="78.5" y="110.5" transform="rotate(-90 78.5 110.5)">GND</text>
<text x="131.8" y="110.5" transform="rotate(-90 131.8 110.5)">GND</text>
<text x="185.1" y="110.5" transform="rotate(-90 185.1 110.5)">GND</text>
<text x="238.5" y="110.5" transform="rotate(-90 238.5 110.5)">GND</text>
<text x="291.8" y="110.5" transform="rotate(-90 291.8 110.5)">GND</text>
<text x="345.2" y="110.5" transform="rotate(-90 345.2 110.5)">GND</text>
<text x="26.3" y="129.3">SAFE_OK</text>
<text x="122.8" y="129.3">SAFE_OK</text>
<text x="219.3" y="129.3">SAFE_OK</text>
<text x="315.8" y="129.3">SAFE_OK</text>
<text x="26.3" y="159.7">SAFE_OK</text>
<text x="122.8" y="159.7">SAFE_OK</text>
<text x="219.3" y="159.7">SAFE_OK</text>
<text x="315.8" y="159.7">SAFE_OK</text>
<text x="53.1" y="177.8" transform="rotate(-90 53.1 177.8)">V_LOGIC</text>
<text x="149.6" y="177.8" transform="rotate(-90 149.6 177.8)">V_LOGIC</text>
<text x="246.1" y="177.8" transform="rotate(-90 246.1 177.8)">V_LOGIC</text>
<text x="342.6" y="177.8" transform="rotate(-90 342.6 177.8)">V_LOGIC</text>
<text x="53.1" y="208.3" transform="rotate(-90 53.1 208.3)">GND</text>
<text x="149.6" y="208.3" transform="rotate(-90 149.6 208.3)">GND</text>
<text x="246.1" y="208.3" transform="rotate(-90 246.1 208.3)">GND</text>
<text x="342.6" y="208.3" transform="rotate(-90 342.6 208.3)">GND</text>
<text x="25.1" y="227.3" transform="rotate(-90 25.1 227.3)">WATCHDOG_SET</text>
<text x="73.4" y="227.3" transform="rotate(-90 73.4 227.3)">V_LOGIC</text>
<text x="121.9" y="227.1">WATCHDOG_DIV</text>
<text x="169.9" y="227.3" transform="rotate(-90 169.9 227.3)">ARM_REQUEST</text>
<text x="218.2" y="227.3" transform="rotate(-90 218.2 227.3)">WATCHDOG_PULSE</text>
<text x="266.4" y="227.3" transform="rotate(-90 266.4 227.3)">POWER_FAULT_N</text>
<text x="314.7" y="227.3" transform="rotate(-90 314.7 227.3)">CLEAR_N</text>
<text x="362.9" y="227.3" transform="rotate(-90 362.9 227.3)">ENABLE_REQUEST_0</text>
<text x="25.1" y="245.1" transform="rotate(-90 25.1 245.1)">GND</text>
<text x="73.7" y="244.8">WATCHDOG_DIV</text>
<text x="121.6" y="245.1" transform="rotate(-90 121.6 245.1)">GND</text>
<text x="169.9" y="245.1" transform="rotate(-90 169.9 245.1)">GND</text>
<text x="218.2" y="245.1" transform="rotate(-90 218.2 245.1)">GND</text>
<text x="266.4" y="245.1" transform="rotate(-90 266.4 245.1)">GND</text>
<text x="314.7" y="245.1" transform="rotate(-90 314.7 245.1)">GND</text>
<text x="362.9" y="245.1" transform="rotate(-90 362.9 245.1)">GND</text>
<text x="25.4" y="247.4">ENABLE_REQUEST_1</text>
<text x="63.5" y="247.4">ENABLE_REQUEST_2</text>
<text x="101.6" y="247.4">ENABLE_REQUEST_3</text>
<text x="139.7" y="247.4">ENABLE_REQUEST_4</text>
<text x="177.8" y="247.4">ENABLE_REQUEST_5</text>
<text x="215.9" y="247.4">ENABLE_REQUEST_6</text>
<text x="254" y="247.4">ENABLE_REQUEST_7</text>
<text x="25.1" y="265.4" transform="rotate(-90 25.1 265.4)">GND</text>
<text x="63.2" y="265.4" transform="rotate(-90 63.2 265.4)">GND</text>
<text x="101.3" y="265.4" transform="rotate(-90 101.3 265.4)">GND</text>
<text x="139.4" y="265.4" transform="rotate(-90 139.4 265.4)">GND</text>
<text x="177.5" y="265.4" transform="rotate(-90 177.5 265.4)">GND</text>
<text x="215.6" y="265.4" transform="rotate(-90 215.6 265.4)">GND</text>
<text x="253.7" y="265.4" transform="rotate(-90 253.7 265.4)">GND</text>
</g>
<g font-size="1.4" fill="#006464">
<text x="80.5" y="59.2">LTC6993xS6-2</text>
<text x="84.7" y="56.6">U30</text>
<text x="201.3" y="59.2">74LVC1G11</text>
<text x="204.1" y="56.6">U31</text>
<text x="322.2" y="59.2">SN74LVC1G74</text>
<text x="326" y="56.6">U32</text>
<text x="34" y="99.8">C70</text>
<text x="87.3" y="99.8">C71</text>
<text x="140.6" y="99.8">C72</text>
<text x="194" y="99.8">C73</text>
<text x="247.3" y="99.8">C74</text>
<text x="300.7" y="99.8">C75</text>
<text x="354" y="99.8">C76</text>
<text x="32.9" y="102.3">1e-07</text>
<text x="86.3" y="102.3">1e-07</text>
<text x="139.6" y="102.3">1e-07</text>
<text x="192.9" y="102.3">1e-07</text>
<text x="246.3" y="102.3">1e-07</text>
<text x="299.6" y="102.3">1e-07</text>
<text x="353" y="102.3">1e-07</text>
<text x="71.6" y="117.6">U33A</text>
<text x="168.1" y="117.6">U34A</text>
<text x="264.6" y="117.6">U35A</text>
<text x="361.2" y="117.6">U36A</text>
<text x="69.3" y="120.1">74LVC2G08</text>
<text x="165.8" y="120.1">74LVC2G08</text>
<text x="262.3" y="120.1">74LVC2G08</text>
<text x="358.8" y="120.1">74LVC2G08</text>
<text x="71.5" y="148.1">U33B</text>
<text x="168" y="148.1">U34B</text>
<text x="264.6" y="148.1">U35B</text>
<text x="361.1" y="148.1">U36B</text>
<text x="69.3" y="150.6">74LVC2G08</text>
<text x="165.8" y="150.6">74LVC2G08</text>
<text x="262.3" y="150.6">74LVC2G08</text>
<text x="358.8" y="150.6">74LVC2G08</text>
<text x="71.5" y="183.6">U33C</text>
<text x="168" y="183.6">U34C</text>
<text x="264.6" y="183.6">U35C</text>
<text x="361.1" y="183.6">U36C</text>
<text x="69.3" y="186.2">74LVC2G08</text>
<text x="165.8" y="186.2">74LVC2G08</text>
<text x="262.3" y="186.2">74LVC2G08</text>
<text x="358.8" y="186.2">74LVC2G08</text>
<text x="32.3" y="237">51100.0</text>
<text x="34" y="234.4">R40</text>
<text x="80.1" y="237">976000.0</text>
<text x="82.2" y="234.4">R41</text>
<text x="128.3" y="237">102000.0</text>
<text x="130.5" y="234.4">R42</text>
<text x="177.1" y="237">10000.0</text>
<text x="178.7" y="234.4">R43</text>
<text x="225.3" y="237">10000.0</text>
<text x="227" y="234.4">R44</text>
<text x="273.6" y="237">10000.0</text>
<text x="275.3" y="234.4">R45</text>
<text x="321.8" y="237">10000.0</text>
<text x="323.5" y="234.4">R46</text>
<text x="370.1" y="237">10000.0</text>
<text x="371.8" y="234.4">R47</text>
<text x="32.3" y="257.3">10000.0</text>
<text x="34" y="254.7">R48</text>
<text x="70.4" y="257.3">10000.0</text>
<text x="72.1" y="254.7">R49</text>
<text x="108.5" y="257.3">10000.0</text>
<text x="110.2" y="254.7">R50</text>
<text x="146.6" y="257.3">10000.0</text>
<text x="148.3" y="254.7">R51</text>
<text x="184.7" y="257.3">10000.0</text>
<text x="186.4" y="254.7">R52</text>
<text x="222.8" y="257.3">10000.0</text>
<text x="224.5" y="254.7">R53</text>
<text x="260.9" y="257.3">10000.0</text>
<text x="262.6" y="254.7">R54</text>
</g>
</svg>
